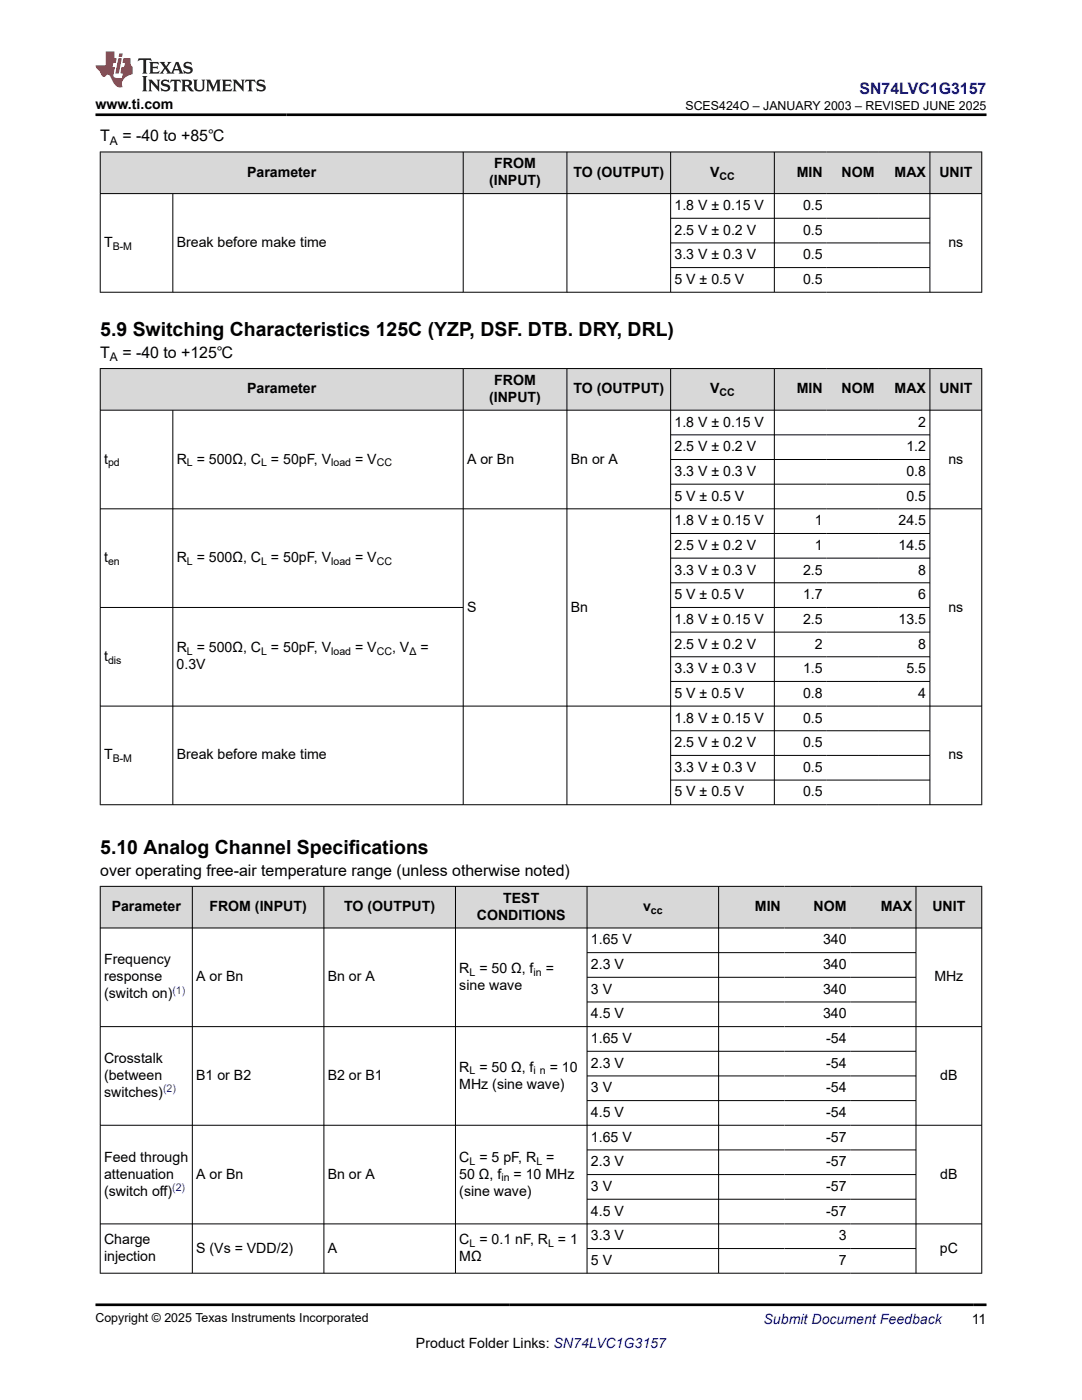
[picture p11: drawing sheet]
<svg xmlns="http://www.w3.org/2000/svg" width="216mm" height="279mm" viewBox="0 0 216 279" stroke-linecap="round" stroke-linejoin="round" font-family="sans-serif">
<g fill="#d8d8d8">
<path d="M20 30.3h175.9v8.3h-175.9z" fill-rule="evenodd"/>
<path d="M20.1 30.4h72.3v8.2h-72.3z" fill-rule="evenodd"/>
<path d="M92.5 30.4h20.6v8.2h-20.6z" fill-rule="evenodd"/>
<path d="M113.2 30.4h20.6v8.2h-20.6z" fill-rule="evenodd"/>
<path d="M133.9 30.4h20.5v8.2h-20.5z" fill-rule="evenodd"/>
<path d="M154.6 30.4h10.3v8.2h-10.3z" fill-rule="evenodd"/>
<path d="M164.9 30.4h10.3v8.2h-10.3z" fill-rule="evenodd"/>
<path d="M175.2 30.4h10.3v8.2h-10.3z" fill-rule="evenodd"/>
<path d="M185.6 30.4h10.2v8.2h-10.2z" fill-rule="evenodd"/>
</g>
<g fill="none" stroke="#000" stroke-width=".2">
<path d="M19.9 30.3h176.1M19.9 38.6h176.1M20 30.3v28.1M34.5 38.6v19.8M92.4 30.3v28.1M113.1 30.3v28.1M133.8 30.3v28.1M154.5 30.3v28.1M185.6 30.3v28.1M195.9 30.3v28.1M19.9 58.3h176.1M133.8 43.6h51.8"/>
<path d="M133.8 48.5h51.8M133.8 53.4h51.8"/>
</g>
<g fill="#d8d8d8">
<path d="M20 73.6h175.9v8.3h-175.9z" fill-rule="evenodd"/>
<path d="M20.1 73.6h72.3v8.2h-72.3z" fill-rule="evenodd"/>
<path d="M92.5 73.6h20.6v8.2h-20.6z" fill-rule="evenodd"/>
<path d="M113.2 73.6h20.6v8.2h-20.6z" fill-rule="evenodd"/>
<path d="M133.9 73.6h20.5v8.2h-20.5z" fill-rule="evenodd"/>
<path d="M154.6 73.6h10.3v8.2h-10.3z" fill-rule="evenodd"/>
<path d="M164.9 73.6h10.3v8.2h-10.3z" fill-rule="evenodd"/>
<path d="M175.2 73.6h10.3v8.2h-10.3z" fill-rule="evenodd"/>
<path d="M185.6 73.6h10.2v8.2h-10.2z" fill-rule="evenodd"/>
</g>
<g fill="none" stroke="#000" stroke-width=".2">
<path d="M19.9 73.6h176.1M20 73.5v87.2M92.4 73.5v87.2M113.1 73.5v87.2M133.8 73.5v87.2M154.5 73.5v87.2M185.6 73.5v87.2M195.9 73.5v87.2M19.9 81.9h176.1M34.5 81.9v78.8M133.8 86.8h51.8M133.8 91.7h51.8"/>
<path d="M133.8 96.6h51.8M19.9 101.5h176.1M133.8 106.5h51.8M133.8 111.4h51.8M133.8 116.3h51.8M19.9 121.2h72.6M133.8 121.2h51.8M133.8 126.2h51.8M133.8 131.1h51.8M133.8 136h51.8M19.9 140.9h176.1M133.8 145.8h51.8"/>
<path d="M133.8 150.8h51.8M133.8 155.7h51.8M19.9 160.6h176.1"/>
</g>
<g fill="#d8d8d8">
<path d="M20 176.9h175.9v8.3h-175.9z" fill-rule="evenodd"/>
<path d="M20.1 177h18.2v8.1h-18.2z" fill-rule="evenodd"/>
<path d="M38.4 177h26.2v8.1h-26.2z" fill-rule="evenodd"/>
<path d="M64.7 177h26.1v8.1h-26.1z" fill-rule="evenodd"/>
<path d="M90.9 177h26.2v8.1h-26.2z" fill-rule="evenodd"/>
<path d="M117.2 177h26.1v8.1h-26.1z" fill-rule="evenodd"/>
<path d="M143.5 177h13v8.1h-13z" fill-rule="evenodd"/>
<path d="M156.5 177h13.1v8.1h-13.1z" fill-rule="evenodd"/>
<path d="M169.6 177h13.1v8.1h-13.1z" fill-rule="evenodd"/>
<path d="M182.8 177h13v8.1h-13z" fill-rule="evenodd"/>
</g>
<g fill="none" stroke="#000" stroke-width=".2">
<path d="M19.9 176.9h176.1M20 176.8v77.4M38.4 176.8v77.4M64.6 176.8v77.4M90.9 176.8v77.4M117.1 176.8v77.4M143.4 176.8v77.4M182.8 176.8v77.4M195.9 176.8v77.4M19.9 185.2h176.1M117.1 190.1h65.7M117.1 195h65.7"/>
<path d="M117.1 200h65.7M19.9 204.9h176.1M117.1 209.8h65.7M117.1 214.7h65.7M117.1 219.6h65.7M19.9 224.6h176.1M117.1 229.5h65.7M117.1 234.4h65.7M117.1 239.3h65.7M19.9 244.3h176.1M19.9 254.1h176.1M117.1 249.2h65.7"/>
</g>
<path d="M27.7 11.6l-.2 .6 .5-.2h.6v.1v2.2l-.2 .4h1l-.2-.4v-2.2v-.1h.5l.5 .2-.1-.6zM29.8 12.4l.2 .3v1.6l-.2 .4h1.9l.1-.6a1.08 1.08 0 0 1-1.3 .2v-.7h.6l.4 .2v-.7l-.4 .2h-.6v-.5l.2-.2a1 1 0 0 1 1 .3l-.1-.5zM31.8 12.4l1 1.1-1 1.2h.9l-.2-.2 .4-.8 .5 .8-.2 .2h1.6l-.2-.2 .1-.5h1l.1 .5-.1 .2h.9l-.2-.4-.8-1.9h-.5l-1 2.1-.8-1.1 .9-1h-.8l.2 .2-.5 .6-.3-.6 .1-.2zM35.2 12.8l.4 1h-.8zM36.8 12.5a.65 .65 0 0 0-.2 .7 .65 .65 0 0 0 .6 .5l.7 .1 .1 .3a.79 .79 0 0 1-.7 .4 .79 .79 0 0 1-.7-.5l.1 .7 .2-.1a.93 .93 0 0 0 1.1 0 .93 .93 0 0 0 .4-.9 1.46 1.46 0 0 0-1.2-.6l-.1-.3a1.09 1.09 0 0 1 1.2 .2l-.2-.6-.1 .1-.6-.2zM28.4 15.2l.2 .4v2.2l-.2 .4h1l-.2-.4v-2.2l.2-.4zM29.6 15.9l.2 .4v1.5l-.2 .4h.8l-.3-.4v-1.3l1.7 1.8v-2l.2-.4h-.8l.2 .2 .1 1.1-1.2-1.3zM32.3 16a.65 .65 0 0 0-.2 .8 .65 .65 0 0 0 .7 .4l.6 .2 .1 .2a.79 .79 0 0 1-.7 .4 .79 .79 0 0 1-.7-.5l.1 .7 .2-.1a.93 .93 0 0 0 1.1 .1 .93 .93 0 0 0 .4-1 1.46 1.46 0 0 0-1.2-.5l-.1-.4a1.09 1.09 0 0 1 1.2 .2l-.2-.6-.1 .1-.6-.1zM34.1 15.9l-.1 .6a.63 .63 0 0 1 .7-.3l.1 1.6-.3 .4h1l-.2-.4v-1.6a.66 .66 0 0 1 .8 .3l-.1-.6zM36.2 15.9l.2 .4v1.5l-.2 .4h.9l-.2-.2v-.7h.5l.1 .2a.79 .79 0 0 0 1.2 .6l-1-.9a.61 .61 0 0 0 .6-.6 .61 .61 0 0 0-.5-.7zM36.9 16.2h.2a.47 .47 0 0 1 .5 .1 .47 .47 0 0 1 .1 .5l-.2 .1-.6 .1zM38.5 15.9l.2 .2a2.27 2.27 0 0 0 .4 2 1.04 1.04 0 0 0 1.7-.7v-1.3l.2-.2h-.8l.2 .4v1.1a.6 .6 0 0 1-.6 .6 .6 .6 0 0 1-.6-.6v-1.1l.3-.4zM41.1 15.9l.2 .4v1.5l-.2 .4h.7l-.2-.4v-1.4l.9 1.9 .8-1.9v1.4l-.2 .4h1l-.3-.4v-1.5l.3-.4h-.8l-.7 1.5-.7-1.5zM44.3 15.9l.2 .4v1.5l-.2 .4h1.9l.1-.6a1.09 1.09 0 0 1-1.3 .2v-.7h.6l.4 .2v-.6l-.4 .2h-.6v-.6l.2-.1a1.01 1.01 0 0 1 1 .3l-.1-.6zM46.4 15.9l.3 .4v1.5l-.3 .4h.8l-.2-.4v-1.3l1.6 1.8v-2l.2-.4h-.7l.2 .2v1.1l-1.2-1.3zM49 15.9l-.1 .6a.63 .63 0 0 1 .8-.3v1.6l-.3 .4h1l-.2-.4v-1.6a.66 .66 0 0 1 .8 .3l-.1-.6zM51.4 16a.65 .65 0 0 0-.2 .8 .65 .65 0 0 0 .6 .4l.6 .2 .2 .2a.79 .79 0 0 1-.8 .4 .79 .79 0 0 1-.6-.5l.1 .7 .2-.1a.93 .93 0 0 0 1 .1 .93 .93 0 0 0 .5-1 1.46 1.46 0 0 0-1.3-.5l-.1-.4a1.09 1.09 0 0 1 1.3 .2l-.2-.6-.2 .1-.5-.1z" fill="#231f20"/>
<path d="M21.1 10.3v2.7h-2.1l.1 .4 .9 1a.95 .95 0 0 0 .9 .9 .59 .59 0 0 1 .6-.4 .59 .59 0 0 1 .5 .3l.4 .8a1.59 1.59 0 0 0 2.1 1.4 1.61 1.61 0 0 1 1-2.3l1-.3-.1-1.5a1.59 1.59 0 0 1-.4-1.7h-1.4l-.2 .9h.5l-.1 .9h-.5l-.2 .9v.3l.4 .1-.2 .9h-.6a.73 .73 0 0 1-1.1-.7l.3-1.5h-.5l.2-.9h.5l.2-.9h-.5v-1.3zM23.6 11.6l-.6 3.1h.7l.6-3.1zM23.8 10.7l-.1 .6h.7l.1-.6z" fill="#ed1c24"/>
<path d="M19 22.9h177.8M19 260.4h177.8" fill="none" stroke="#000" stroke-width=".53"/>
<g font-size="3.9">
<text x="20" y="67.1">5.9 Switching Characteristics 125C (YZP, DSF. DTB. DRY, DRL)</text>
<text x="20" y="170.4">5.10 Analog Channel Specifications</text>
</g>
<text font-size="3.2" fill="#00f" x="171.5" y="18.7">SN74LVC1G3157</text>
<g font-size="3.2">
<text x="20" y="28.2">T</text>
<text x="24.4" y="28.2">= -40 to +85℃</text>
<text x="20" y="71.4">T</text>
<text x="24.4" y="71.4">= -40 to +125℃</text>
<text x="20" y="174.8">over operating free-air temperature range (unless otherwise noted)</text>
</g>
<g font-size="2.8">
<text x="19" y="21.8">www.ti.com</text>
<text x="49.3" y="35.3">Parameter</text>
<text x="98.6" y="33.6">FROM</text>
<text x="114.4" y="35.3">TO (OUTPUT)</text>
<text x="141.7" y="35.3">V</text>
<text x="159" y="35.3">MIN</text>
<text x="167.9" y="35.3">NOM</text>
<text x="178.5" y="35.3">MAX</text>
<text x="187.4" y="35.3">UNIT</text>
<text x="97.6" y="37">(INPUT)</text>
<text x="134.6" y="41.9">1.8 V ± 0.15 V</text>
<text x="160.2" y="41.9">0.5</text>
<text x="134.6" y="46.8">2.5 V ± 0.2 V</text>
<text x="160.2" y="46.8">0.5</text>
<text x="20.8" y="49.3">T</text>
<text x="35.3" y="49.3">Break before make time</text>
<text x="134.6" y="51.8">3.3 V ± 0.3 V</text>
<text x="160.2" y="51.8">0.5</text>
<text x="189.2" y="49.3">ns</text>
<text x="134.6" y="56.7">5 V ± 0.5 V</text>
<text x="160.2" y="56.7">0.5</text>
<text x="98.6" y="76.8">FROM</text>
<text x="49.3" y="78.5">Parameter</text>
<text x="97.6" y="80.2">(INPUT)</text>
<text x="114.4" y="78.5">TO (OUTPUT)</text>
<text x="141.7" y="78.5">V</text>
<text x="159" y="78.5">MIN</text>
<text x="167.9" y="78.5">NOM</text>
<text x="178.5" y="78.5">MAX</text>
<text x="187.4" y="78.5">UNIT</text>
<text x="134.6" y="85.1">1.8 V ± 0.15 V</text>
<text x="183.2" y="85.1">2</text>
<text x="20.8" y="92.5">t</text>
<text x="35.3" y="92.5">R = 500Ω, C = 50pF, V</text>
<text x="70.9" y="92.5">= V</text>
<text x="93.2" y="92.5">A or Bn</text>
<text x="113.9" y="92.5">Bn or A</text>
<text x="134.6" y="90.1">2.5 V ± 0.2 V</text>
<text x="134.6" y="95">3.3 V ± 0.3 V</text>
<text x="180.9" y="90.1">1.2</text>
<text x="180.9" y="95">0.8</text>
<text x="189.2" y="92.5">ns</text>
<text x="134.6" y="99.9">5 V ± 0.5 V</text>
<text x="180.9" y="99.9">0.5</text>
<text x="134.6" y="104.8">1.8 V ± 0.15 V</text>
<text x="162.6" y="104.8">1</text>
<text x="179.3" y="104.8">24.5</text>
<text x="20.8" y="112.2">t</text>
<text x="35.3" y="112.2">R = 500Ω, C = 50pF, V</text>
<text x="70.9" y="112.2">= V</text>
<text x="134.6" y="109.7">2.5 V ± 0.2 V</text>
<text x="162.6" y="109.7">1</text>
<text x="179.3" y="109.7">14.5</text>
<text x="134.6" y="114.7">3.3 V ± 0.3 V</text>
<text x="134.6" y="119.6">5 V ± 0.5 V</text>
<text x="160.2" y="114.7">2.5</text>
<text x="160.2" y="119.6">1.7</text>
<text x="183.2" y="114.7">8</text>
<text x="183.2" y="119.6">6</text>
<text x="93.2" y="122">S</text>
<text x="113.9" y="122">Bn</text>
<text x="134.6" y="124.5">1.8 V ± 0.15 V</text>
<text x="160.2" y="124.5">2.5</text>
<text x="179.3" y="124.5">13.5</text>
<text x="189.2" y="122">ns</text>
<text x="20.8" y="131.9">t</text>
<text x="35.3" y="130.2">R = 500Ω, C = 50pF, V</text>
<text x="70.9" y="130.2">= V</text>
<text x="78.2" y="130.2">, V</text>
<text x="83.9" y="130.2">=</text>
<text x="134.6" y="129.4">2.5 V ± 0.2 V</text>
<text x="162.6" y="129.4">2</text>
<text x="183.2" y="129.4">8</text>
<text x="35.3" y="133.6">0.3V</text>
<text x="134.6" y="134.3">3.3 V ± 0.3 V</text>
<text x="160.2" y="134.3">1.5</text>
<text x="180.9" y="134.3">5.5</text>
<text x="134.6" y="139.3">5 V ± 0.5 V</text>
<text x="160.2" y="139.3">0.8</text>
<text x="183.2" y="139.3">4</text>
<text x="134.6" y="144.2">1.8 V ± 0.15 V</text>
<text x="134.6" y="149.1">2.5 V ± 0.2 V</text>
<text x="160.2" y="144.2">0.5</text>
<text x="160.2" y="149.1">0.5</text>
<text x="20.8" y="151.6">T</text>
<text x="35.3" y="151.6">Break before make time</text>
<text x="134.6" y="154">3.3 V ± 0.3 V</text>
<text x="160.2" y="154">0.5</text>
<text x="189.2" y="151.6">ns</text>
<text x="134.6" y="159">5 V ± 0.5 V</text>
<text x="160.2" y="159">0.5</text>
<text x="22.3" y="181.9">Parameter</text>
<text x="41.8" y="181.9">FROM (INPUT)</text>
<text x="68.7" y="181.9">TO (OUTPUT)</text>
<text x="95.2" y="183.6">CONDITIONS</text>
<text x="100.4" y="180.2">TEST</text>
<text x="128.3" y="181.9">v</text>
<text x="150.6" y="181.9">MIN</text>
<text x="162.4" y="181.9">NOM</text>
<text x="175.7" y="181.9">MAX</text>
<text x="186" y="181.9">UNIT</text>
<text x="117.9" y="188.5">1.65 V</text>
<text x="164.2" y="188.5">340</text>
<text x="20.8" y="192.5">Frequency</text>
<text x="20.8" y="195.9">response</text>
<text x="39.1" y="195.9">A or Bn</text>
<text x="65.4" y="195.9">Bn or A</text>
<text x="91.7" y="197.5">sine wave</text>
<text x="91.7" y="194.2">R = 50 Ω, f</text>
<text x="108.9" y="194.2">=</text>
<text x="117.9" y="193.4">2.3 V</text>
<text x="164.2" y="193.4">340</text>
<text x="186.4" y="195.9">MHz</text>
<text x="20.8" y="199.2">(switch on)</text>
<text x="117.9" y="198.3">3 V</text>
<text x="117.9" y="203.2">4.5 V</text>
<text x="164.2" y="198.3">340</text>
<text x="164.2" y="203.2">340</text>
<text x="117.9" y="208.2">1.65 V</text>
<text x="164.9" y="208.2">-54</text>
<text x="20.8" y="212.2">Crosstalk</text>
<text x="20.8" y="215.5">(between</text>
<text x="39.1" y="215.5">B1 or B2</text>
<text x="65.4" y="215.5">B2 or B1</text>
<text x="91.7" y="213.8">R = 50 Ω, f</text>
<text x="109.7" y="213.8">= 10</text>
<text x="117.9" y="213.1">2.3 V</text>
<text x="164.9" y="213.1">-54</text>
<text x="187.6" y="215.5">dB</text>
<text x="20.8" y="218.9">switches)</text>
<text x="91.7" y="217.2">MHz (sine wave)</text>
<text x="117.9" y="218">3 V</text>
<text x="164.9" y="218">-54</text>
<text x="117.9" y="227.8">1.65 V</text>
<text x="117.9" y="222.9">4.5 V</text>
<text x="164.9" y="227.8">-57</text>
<text x="164.9" y="222.9">-54</text>
<text x="20.8" y="231.8">Feed through</text>
<text x="91.7" y="231.8">C = 5 pF, R =</text>
<text x="117.9" y="232.8">2.3 V</text>
<text x="164.9" y="232.8">-57</text>
<text x="20.8" y="235.2">attenuation</text>
<text x="20.8" y="238.6">(switch off)</text>
<text x="39.1" y="235.2">A or Bn</text>
<text x="65.4" y="235.2">Bn or A</text>
<text x="91.7" y="238.6">(sine wave)</text>
<text x="91.7" y="235.2">50 Ω, f</text>
<text x="102.5" y="235.2">= 10 MHz</text>
<text x="117.9" y="237.7">3 V</text>
<text x="164.9" y="237.7">-57</text>
<text x="187.6" y="235.2">dB</text>
<text x="117.9" y="242.6">4.5 V</text>
<text x="164.9" y="242.6">-57</text>
<text x="20.8" y="248.3">Charge</text>
<text x="20.8" y="251.7">injection</text>
<text x="39.1" y="250">S (Vs = VDD/2)</text>
<text x="65.4" y="250">A</text>
<text x="91.7" y="248.3">C = 0.1 nF, R = 1</text>
<text x="91.7" y="251.7">MΩ</text>
<text x="117.9" y="247.5">3.3 V</text>
<text x="167.4" y="247.5">3</text>
<text x="187.5" y="250">pC</text>
<text x="117.9" y="252.4">5 V</text>
<text x="167.4" y="252.4">7</text>
<text x="83" y="269">Product Folder Links: SN74LVC1G3157</text>
<text x="193.9" y="264.2">11</text>
</g>
<text font-size="2.8" fill="#00f" x="152.4" y="264.2">Submit Document Feedback</text>
<g font-size="2.5">
<text x="136.8" y="21.9">SCES424O – JANUARY 2003 – REVISED JUNE 2025</text>
<text x="19" y="263.9">Copyright © 2025 Texas Instruments Incorporated</text>
</g>
<g font-size="2.4">
<text x="21.9" y="28.9">A</text>
<text x="21.9" y="72.1">A</text>
</g>
<g font-size="2.1">
<text x="143.6" y="35.9">CC</text>
<text x="22.5" y="49.9">B-M</text>
<text x="143.6" y="79.1">CC</text>
<text x="21.6" y="93.1">pd</text>
<text x="37.3" y="93.1">L</text>
<text x="52.1" y="93.1">L</text>
<text x="66.1" y="93.1">load</text>
<text x="75.2" y="93.1">CC</text>
<text x="21.6" y="112.8">en</text>
<text x="37.3" y="112.8">L</text>
<text x="52.1" y="112.8">L</text>
<text x="66.1" y="112.8">load</text>
<text x="75.2" y="112.8">CC</text>
<text x="37.3" y="130.8">L</text>
<text x="52.1" y="130.8">L</text>
<text x="66.1" y="130.8">load</text>
<text x="75.2" y="130.8">CC</text>
<text x="81.7" y="130.8">Δ</text>
<text x="21.6" y="132.5">dis</text>
<text x="22.5" y="152.1">B-M</text>
<text x="129.9" y="182.4">cc</text>
<text x="93.7" y="194.7">L</text>
<text x="106.5" y="194.7">in</text>
<text x="93.7" y="214.4">L</text>
<text x="106.5" y="214.4">i n</text>
<text x="93.7" y="232.4">L</text>
<text x="107" y="232.4">L</text>
<text x="100" y="235.8">in</text>
<text x="93.7" y="248.9">L</text>
<text x="109.4" y="248.9">L</text>
</g>
<g font-size="2.1" fill="#00f">
<text x="34.4" y="198.3">(1)</text>
<text x="32.5" y="218">(2)</text>
<text x="34.4" y="237.7">(2)</text>
</g>
</svg>
